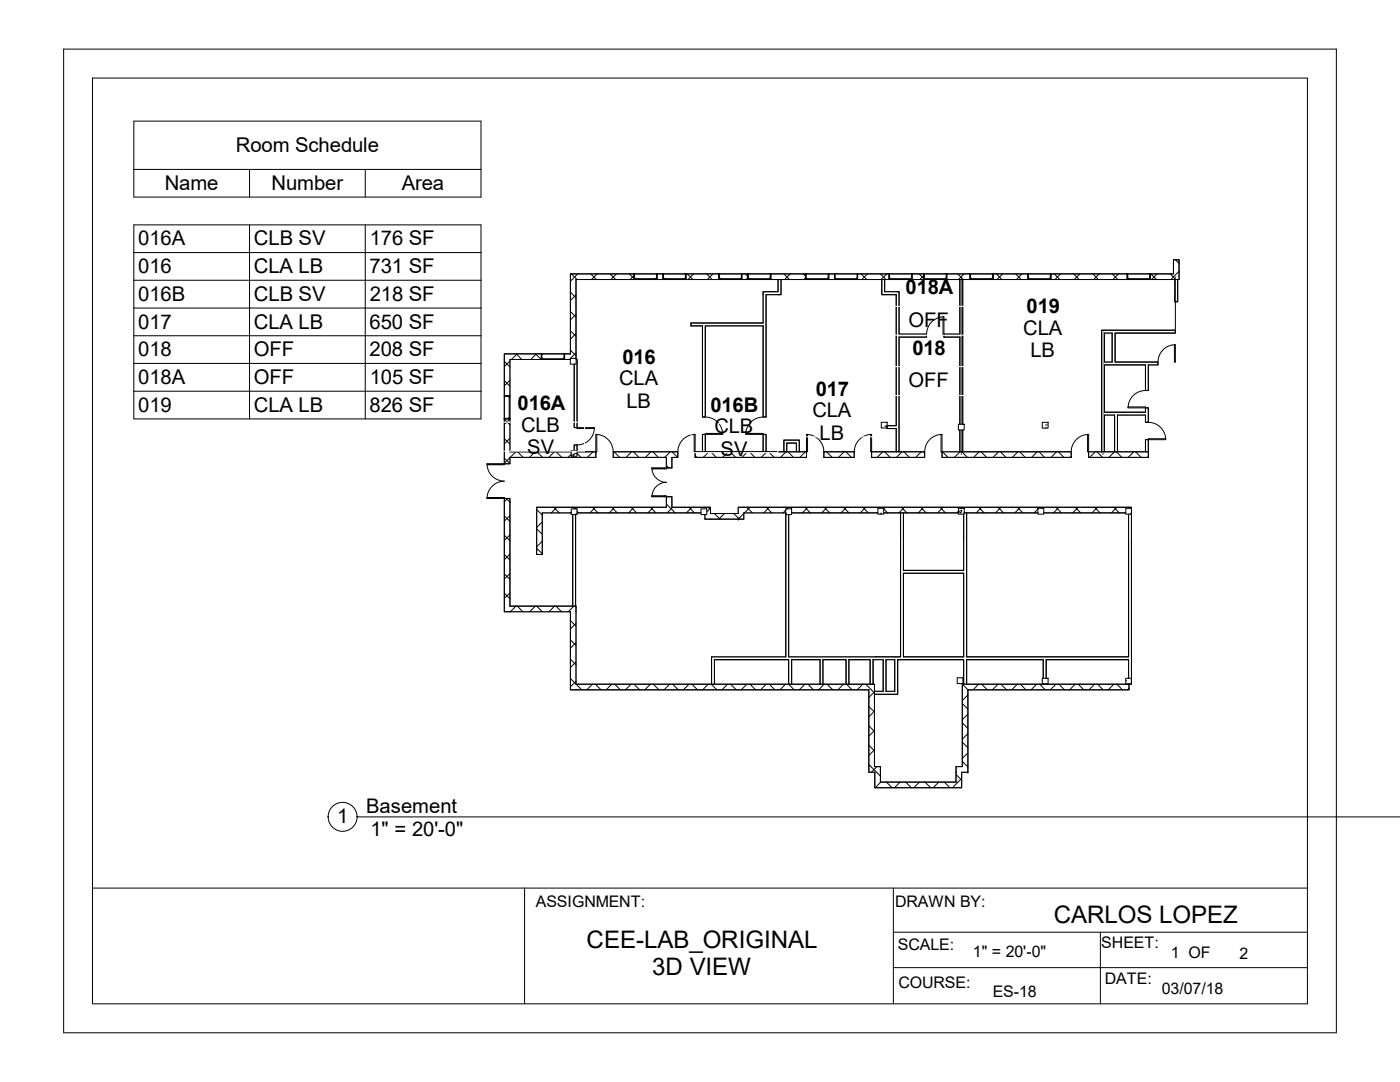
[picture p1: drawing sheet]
<svg xmlns="http://www.w3.org/2000/svg" width="279mm" height="216mm" viewBox="0 0 279 216" stroke-linecap="round" stroke-linejoin="round" font-family="sans-serif">
<g fill="none" stroke="#525252" stroke-width=".2">
<path d="M115 55.8h24.7M143.4 55.8h10.4M152.3 58.8v5.7M152.9 58.8h2.4M160.8 55.8h10.4M176.6 58.2h2.3M176.6 55.8h15M191.9 55.2v29.4M192.1 55.8h6.1M205.1 55.8h4.5M234.2 55.8h.3M234.2 54v.7"/>
<path d="M234.6 55.2v5M235 55.8h.3M104.8 71.7h-3v18.4M139.7 65h.5M140.8 65h11.5M220.1 66.2v24.5M220.4 66.5h1.6M220.4 72.2h1.6M229.2 72.8h1.9M101.8 91.3v1.2M134.1 91.3h1.2M139.7 90.1h.5"/>
<path d="M177 84.9v.6M188 90.1h3.6M191.9 85.8v4.9M217.3 90.1h2.5M220.4 82.8h2M223 82.8h5.6v1.5M228.6 81.4v.9M108.2 102.3h5.8M140.7 102.7v.9M141.8 101.2v1.3M147.3 101.2v1.3M156.8 102.3h-8.4v1.3"/>
<path d="M180.3 107.9v5.9M192.3 107.9v5.9M225.2 102.6v5.3M101.8 122.1h12M114.9 120.9h.1M115 122.1v14.4M142 131.1h14.8M157.4 131.1h17.2M174.2 136.5h.3M174.5 137.6v.3M174.6 137.9h1.7M174.6 131.6h1.7"/>
<path d="M176.8 137.9h1.8M176.8 131.6h1.8M192 136.5h.3M192.9 136.5h.3M225.2 131.6v3.7M173.4 154.1h1.2M174.5 153h.1M175.7 154.1v2M190.8 153h1.2M191.9 154.1h1.3"/>
</g>
<g fill="none" stroke="#000" stroke-width=".2">
<path d="M12.7 9.8h254v196.3h-254zM18.5 15.6h242.4v184.7h-242.4zM113.8 58.3l1.2 1.1M114 54.7l1.2 1.1M115 58.9l-1.2 1.1M115.3 54.7l-1.5 1.4M117.9 54.7l1.1 1.1M119.2 54.7l-1.2 1.1M121.8 54.7l1.1 1.1M123 54.7l-1.1 1.1M125.6 54.7l.9 .9M126.5 54.7v1.1h4.6v-1.1"/>
<path d="M126.5 54.7v1.1h-11.5v15.7M126.5 55l-.7 .8M126.5 54.7h-12.7v1.1M126.6 55.7h.2v-.2h-.2v.3M126.6 54.7v.8M126.8 55.6h4.1M131 54.7v.8M131.1 55.7h-.2v-.2h.2v.3M131.1 54.7h1.2v1.1h-1.2zM132.3 54.7v1.1h4.6v-1.1M132.4 55.7h.1v-.2h-.1v.3M132.4 54.7v.8"/>
<path d="M132.5 55.6h4.2M136.8 54.7v.8M136.8 55.7h-.1v-.2h.1v.3M136.9 54.7h6.5v1.1h-6.5zM137.2 54.7l1.1 1.1M138.4 54.7l-1.1 1.1M141 54.7l1.1 1.1M142.3 54.7l-1.1 1.1M143.4 54.7v1.1M143.5 55.7h.2v-.2h-.2v.3M143.6 54.7v.8M143.7 55.6h4.1"/>
<path d="M148 54.7v.8M148 55.7h-.2v-.2h.2v.3M148.1 54.7v1.1h-8.4M148.1 54.7h1.1v1.1h-1.1zM148.7 54.7l.5 .4M149.2 54.7v1.1h16.2v-1.1M149.2 55.4l-.3 .4M149.3 55.7h.2v-.2h-.2v.3M149.4 54.7v.8M149.5 55.6h4.1M153.7 54.7v.8M153.8 55.7h-.2v-.2h.2v.3"/>
<path d="M153.8 54.7v1.1M153.8 54.7h.1M155.3 58.2h-3v.6M155.3 58.2h-3v6.3M155.9 55.8h-.6v2.4M155.9 55.8v3h-3v24.4M155.9 55.8v3h-.6M156.4 54.7l1.2 1.1M157.7 54.7l-1.1 1.1M160.3 54.7l.5 .4M160.8 54.7v1.1M160.8 54.7h-7v1.1h1.5v2.4"/>
<path d="M160.8 54.7v1.1h-4.9M160.8 55.4l-.4 .4M160.8 55.7h.2v-.2h-.2v.3M160.9 54.7v.8M161 55.6h4.1M165.3 54.7v.8M165.3 55.7h-.2v-.2h.2v.3M165.4 54.7h1.1v1.1h-1.1zM166.5 54.7v1.1h10.1M166.6 55.7h.2v-.2h-.2v.3M166.7 54.7v.8M166.8 55.6h4.1"/>
<path d="M171 54.7v.8M171.1 55.7h-.2v-.2h.2v.3M171.2 54.7v1.1M171.9 54.7l1.1 1.1M173.1 54.7l-1.1 1.1M175.7 54.7l1.1 1.1M176 58.2v.6h2.9M176.6 55.8v2.4h2.8v8.5M177 54.7l-1.1 1.1M177.4 54.7v1.1h4.6v-1.1M177.4 54.7h-6.2v1.1h4.8v3h2.9M177.4 54.7v1.1h-.8"/>
<path d="M177.5 55.7h.2v-.2h-.2v.3M177.5 54.7v.8M177.7 55.6h4.1M178.9 58.2h.5v8.5M178.9 58.8v26.1M181.9 54.7v.8M181.9 55.7h-.1v-.2h.1v.3M182 54.7h2.3v1.1h-2.3zM183.4 54.7l.9 .9M184.3 54.7v1.1h4.7v-1.1M184.3 55l-.7 .8M184.4 55.7h.2v-.2h-.2v.3"/>
<path d="M184.5 54.7v.8M184.6 55.6h4.1M188.8 54.7v.8M188.9 55.7h-.2v-.2h.2v.3M191.1 54.7l1.2 1.1M191.6 55.8h.5M191.6 55.8v10.9M192.1 55.8v28.8M192.4 54.7l-1.1 1.1M193.6 54.7v1.1h41.4M193.6 54.7v1.1h-1.5M193.6 54.7h-4.6v1.1h2.6"/>
<path d="M193.7 55.7h.1v-.2h-.1v.3M193.7 54.7v.8M193.8 55.6h4.2M198.1 54.7v.8M198.1 55.7h-.1v-.2h.1v.3M198.2 54.7v1.1M198.2 54.7h6.9v1.1h-6.9zM198.8 54.7l1.2 1.1M200.1 54.7l-1.1 1.1M202.7 54.7l1.1 1.1M204 54.7l-1.2 1.1M205.1 54.7v1.1"/>
<path d="M205.2 55.5h.2v.2h-.2M205.2 54.7v1.1M205.4 55.6h4.1M209.6 54.7v.8M209.7 55.7h-.2v-.2h.2v.3M209.7 54.7v1.1M209.7 54.7h15.2v1.1h-15.2zM210.4 54.7l1.1 1.1M211.7 54.7l-1.2 1.1M214.2 54.7l1.2 1.1M215.5 54.7l-1.1 1.1M218.1 54.7l1.1 1.1"/>
<path d="M219.4 54.7l-1.2 1.1M222 54.7l1.1 1.1M223.2 54.7l-1.1 1.1M224.9 54.7v1.1M225 55.7h.2v-.2h-.2v.3M225.1 54.7v.8M225.2 55.6h4.1M229.4 54.7v.8M229.5 55.7h-.2v-.2h.2v.3M229.6 54.7v1.1M229.7 54.7l1.1 1.1M230.9 54.7l-1.1 1.1"/>
<path d="M233.5 54.7l1.2 1.1M234.2 51.8v2.9M234.2 51.8h1.1v4M234.2 54.7h-120.4v15.9M234.2 54.7h-4.6v1.1h4.6M234.2 51.8h1.1v4h-.3M234.5 55.8h.5v4.4h-.5zM234.5 55.8v4.4h.5v-4.4M234.6 51.8l.7 .8M235.3 54.1l-1.6 1.7M100.6 79h1.2v4.6h-1.2M100.6 79.1h.9"/>
<path d="M100.6 70.6h7.4v1.1h-6.2v7.3h-1.2zM100.6 75.9l1.2 1.2M100.6 72.1l1.2 1.1M101.6 79.2v4.2M101.7 79v.2h-.2v-.2h.3M101.8 75.9l-1.2 1.1M101.8 72l-1.2 1.2M103 70.6l1.1 1.1M103.2 70.6l-1.1 1.1M106.9 70.6l1.1 1.1v-1.1M107 70.6l-1.1 1.1M108.1 71.7h.2v-.2h-.2v.2"/>
<path d="M108.2 70.6v.9M108.3 71.6h4.1M112.5 70.6v.9M112.6 71.7h-.2v-.2h.2v.2M112.7 70.6v1.1M113.8 71.5h1.2v1.2h-1.2zM113.8 71.6l-.2 .1M113.8 70.6h-1.1v1.1h1.1h-9M113.8 70.6h-13.2v22.1h-3.4v-.2M113.8 69.9l1.2 1.1M113.8 66l1.2 1.1M113.8 62.1l1.2 1.2"/>
<path d="M115 70.4l-1.1 1.1M115 62.7l-1.2 1.1M115 66.6l-1.2 1.1M115 71.7h.2v13.6h-.6v-12.6v12.6h4v.2h-3.4v-13.8zM137.9 65h2.3M140.2 65v18.2h.6v-18.2M140.2 65v18.2h.6M140.8 65h11.5M140.8 65v18.2M152.3 64.5h-14.4v.5M152.3 65v18.2h.6M152.3 65v18.2"/>
<path d="M179.4 66.7h5.5M179.4 67.3v22.8h5.1v1.2h-10.6M179.4 67.3v22.8h-.5M184.9 66.7v.6h-5.5M188.2 63.2h.2v4.1h3.2M188.2 63.2a3.4 3.4 0 0 0-3.3 3.5M188.2 63.2v3.5h3.4M191.6 66.7h-3.2v.6h3.2M191.6 67.3v17.3M220.4 66.5h1.6v5.7h-1.6zM222.5 72.2h8.6M222.5 66.5v5.7"/>
<path d="M222.5 72.2h8.6v.6h-1.9M228.6 77.9a3.5 3.5 0 0 0-3.5 3.3M228.6 72.8v5.1h.6v-5.1M228.6 72.8v5.1M228.6 72.8h-8.2v9.5h8.2v-1.1h-3.5M229.2 72.8v5.1h-.6M231.1 72.2v.6M234.4 68.8h.2v3.4h-.2zM234.4 68.8a3.5 3.5 0 0 0-3.3 3.4M234.6 65.9v.6h-12.1M234.6 65.9h-14.8v.6M234.6 60.2v6.3h-12.1"/>
<path d="M234.6 65.9h-14.8v24.2M97.2 92.5a3.5 3.5 0 0 0 3.4 3.5 3.5 3.5 0 0 0-3.4 3.5M97.2 92.5h3.1M97.2 99.5h4.6v21.4M97.6 92.6h2.7M97.6 92.5v.2M97.6 99.3v.2M97.6 99.4h2.7M100.3 92.5v.2M100.3 99.3v.2M100.3 99.3h.3v22.8h13.2M100.3 92.5h1.5"/>
<path d="M100.3 99.3h-3.1v.2M100.6 83.5h.9M100.6 83.6h1.2v6.5h12.2M100.6 83.6v8.9h1.2v-1.2M100.6 91.4l1.2 1.1M100.6 87.5l1.2 1.1M100.6 83.7l1.2 1.1M101 99.5l.8 .7M101.3 99.5l-.7 .6M101.7 83.5v-.1h-.2v.1h.3M101.8 83.6l-1.2 1.1M101.8 87.5l-1.2 1.1"/>
<path d="M101.8 91.3l-1.2 1.1M102.9 90.1l-1.1 1.2M103.3 90.1l1.1 1.2M106.8 90.1l-1.1 1.2M107.1 90.1l1.2 1.2M110.6 90.1l-1.1 1.2M111 90.1l1.1 1.2M114 90.9l.6-.2-.2 .3M114 91h.1M114 89.9h1.2v1.1h-1.2zM114 90.6l-.6 .7M114.9 90.5l-.3 .1"/>
<path d="M115 90.5l.2 .1M115.2 88.8v1.3M115.2 88.8h-.6v1.1v-1.1h.6v1.3M115.2 90.1h3.7v1.2h-17.1M115.2 90.5l.8 .8M118.3 90.1l-1.1 1.2M118.6 85.5a3.5 3.5 0 0 1-3.4 3.3M118.7 90.1l.2 .3M119.1 86.7h-.2v4.6h-17.1M119.1 86.7a3.5 3.5 0 0 1 3.3 3.4M119.1 86.7v3.4h-3.9M122.4 90.1h12.9"/>
<path d="M122.4 90.1v1.2M122.4 91.3h10.6M122.4 91.3v-1.2h12.9v1.2h-1.2v2.1M122.6 90.1l1.1 1.2M126 90.1l-1.1 1.2M126.4 90.1l1.1 1.2M129.9 90.1l-1.1 1.2M130.1 99.1h4v2.1M130.1 93.4h2.5M130.1 93.4a2.89 2.89 0 0 0 2.9 2.8 2.92 2.92 0 0 0-2.9 2.9M130.3 90.1l1.1 1.2M130.5 93.5h2.1"/>
<path d="M130.5 93.4v.2M130.5 98.9v.2M130.5 99h2.1M132.6 98.9h-2.5v.2M132.6 93.4v.2M132.6 98.9v.2M132.6 93.4h1.5M132.6 98.9h.4v2.3M133 92.9l.5 .5M133 91.3v2.1h1.1M133 91.3v2.3h-2.9v-.2M133.8 90.1l-1.1 1.2"/>
<path d="M134.1 90.1l1.1 1.2M135.3 90.1v1.2M138.5 86.7a3.5 3.5 0 0 0-3.2 3.4M138.5 86.7v3.4h1.2M138.5 86.7h.2v4.6M138.7 90.9l.4 .4M140.2 90.1h-1.5v1.2M140.2 86.7v3.4M140.8 83.2a3.5 3.5 0 0 1 3.4 3.3M141.5 90.1l-1.1 1.2M141.8 90.1l1.2 1.2M144.2 86.5v.2h-4"/>
<path d="M144.2 86.5h-3.4v3.6v-3.4h-.6M145.3 90.1l-1.1 1.2M145.7 90.1l1.1 1.2M148.8 86.5h3.5v3.6M148.8 86.5v.2h4.1v3.4h-.6M149.2 90.1l-1.1 1.2M149.5 90.1l1.2 1.2M152.3 90.1v-3.4h.6v3.4M152.3 83.2h.6M152.3 83.2a3.4 3.4 0 0 0-3.5 3.3M153 90.1l-1.1 1.2M153.4 90.1l1.1 1.2"/>
<path d="M156.4 88.4v-.6h3.1v.6M156.4 90.1v-2.3h3.1v2.3h1.5v1.2h-22.3M156.9 90.1l-1.1 1.2M157 90.1v-1.7h1.9v1.7M157.2 90.1l1.2 1.2M160.7 90.1l-1.1 1.2M161.2 86.7h-.2v4.6h-22.3M161.2 86.7a3.5 3.5 0 0 1 3.2 3.4M161.2 86.7v3.4h-21M164.4 90.1v1.2M164.4 90.1h6.1M164.4 90.1h6.1v1.2h-6.1z"/>
<path d="M164.6 90.1l-.2 .2M165 90.1l1.1 1.2M168.4 90.1l-1.1 1.2M168.8 90.1l1.1 1.2M170.5 90.1v1.2h-6.1M173.8 86.7a3.5 3.5 0 0 0-3.3 3.4M173.8 86.7v3.4h10.7M173.8 86.7h.1v4.6M175.9 84.3h1.1v1.1h-1.1zM176.2 90.1l-1.2 1.2M176.5 90.1l1.2 1.2M176.8 84.9l-.2 .2"/>
<path d="M177 85.5h1.9M177 84.9h1.9M178.9 84.9h-1.9v.6h1.9M178.9 85.5v4.6M178.9 90.1h-5v1.2M180 90.1l-1.1 1.2M180.4 90.1l1.1 1.2M183.9 90.1l-1.1 1.2M184.2 90.1l.3 .3M184.5 90.1v1.2h-10.6M187.8 86.7h.2v4.6M187.8 86.7a3.5 3.5 0 0 0-3.3 3.4"/>
<path d="M187.8 86.7v3.4h.2M188.1 90.1l1.1 1.2M191.3 84.6h1.1v1.2h-1.1zM191.6 90.1h22.2M191.6 90.1h.5v-4.3v4.3h21.7v1.2h-25.8M191.6 85.8v4.3M191.6 90.1h-3.6v1.2M191.6 90.1l-1.1 1.2M191.9 90.1l1.2 1.2M195.4 90.1l-1.1 1.2M195.8 90.1l1.1 1.2M199.3 90.1l-1.1 1.2"/>
<path d="M199.6 90.1l1.2 1.2M203.1 90.1l-1.1 1.2M203.5 90.1l1.1 1.2M207 90.1l-1.1 1.2M207.4 90.1l1.1 1.2M208 84.3h1.2v1.1h-1.2zM208.7 85.3l.1 .1M209 84.8h-.3M210.9 90.1l-1.2 1.2M211.2 90.1l1.1 1.2M213.8 90.1v1.2h-25.8M213.8 91.1l-.2 .2"/>
<path d="M217 86.7h.3v4.6M217 86.7a3.5 3.5 0 0 0-3.2 3.4M217 86.7v3.4h.3M218.6 90.1l-1.2 1.2M218.9 90.1l1.1 1.2M219.8 90.1h9.4M219.8 90.1h-2.5v1.2M220.4 90.1v-7.3h2v7.3M222.4 90.1l-1.1 1.2M222.8 90.1l1.1 1.2M223 82.8v7.3M223 82.8v7.3h-.6"/>
<path d="M225.1 81.2v.2h4.1v2.9M226.3 90.1l-1.2 1.2M226.6 90.1l1.2 1.2M228.6 87.7h.6v2.4M228.6 84.3h.6M228.6 81.4h.6v2.9h-.6v-1.5h-5.6M228.6 87.7v2.4M229.2 84.3a3.5 3.5 0 0 1 3.4 3.2M229.2 90.1v1.2h-11.9M229.2 91.1l-.2 .2M232.6 87.5h-3.4v3.8h-11.9M232.6 87.5v.2h-4"/>
<path d="M100.6 118.3l1.2 1.2M100.6 114.5l1.2 1.1M100.6 110.6l1.2 1.2M100.6 106.8l1.2 1.1M100.6 102.9l1.2 1.2M101.8 118.3l-1.2 1.1M101.8 102.9l-1.2 1.1M101.8 106.7l-1.2 1.1M101.8 110.6l-1.2 1.1M101.8 114.4l-1.2 1.1M107.1 109.4l1.1 1.1M107.1 105.5l1.1 1.1"/>
<path d="M107.1 101.7l1.1 1.1M107.3 101.2l-.2 .2M108.2 104.1l-1.1 1.2M108.2 108l-1.1 1.1M108.2 101.2h-1.1v9.4h1.1M110.5 101.2l1.1 1.1M111.1 101.2l-1.1 1.1M114 102.2l-.1 .1M114 101.5h1.2v1.2h-1.2zM114 102.3h-5.8v8.3M114.3 102.7v18.2M114.4 101.2l.3 .3"/>
<path d="M114.9 102.7v18.2M115 101.2l-.3 .3M115 102.5l-.2 .2M115.2 102l.3 .3M115.2 102.3h24.7M118.2 101.2l1.1 1.1M118.9 101.2l-1.2 1.1M122.1 101.2l1.1 1.1M122.7 101.2l-1.1 1.1M125.9 101.2l1.1 1.1M126.6 101.2l-1.2 1.1M129.8 101.2l1.1 1.1"/>
<path d="M130.4 101.2l-1.1 1.1M133 100.6l1.7 1.7M133 101.2v-2.1h1.1v2.1M133 101.2h-25.9v9.4h1.1M134.1 101.2h7.7M134.3 101.2l-1.2 1.1M137.5 101.2l1.1 1.1M138.1 101.2l-1.1 1.1M139.9 101.5h1.2v1.2h-1.2zM140.7 103.6h7.7v-1.3h8.4v28.8h-14.8v.5M140.7 101.2h1.1v1.3h5.5v-1.3h1.1M140.7 102.7v.9h1.1"/>
<path d="M141.3 101.2l.5 .5M141.8 101.4l-.7 .8M142.6 102.5l1.1 1.1M144.6 102.5l-1.1 1.1M146.4 102.5l1.2 1.1M147.3 103.6h.1M147.3 101.2h78.5v35.3h-33.5M148.4 102.5l-1.1 1.1M149 101.2l1.2 1.1M149.7 101.2l-1.1 1.1M152.9 101.2l1.1 1.1M153.5 101.2l-1.1 1.1"/>
<path d="M156.8 101.2l.3 .3 .3-.3M156.8 101.8l-.5 .5M156.8 101.5h1.2v1.2h-1.2zM157.4 102.7v28.4h22.3M158 102.3h17.2M160.6 101.2l1.1 1.1M161.2 101.2l-1.1 1.1M164.5 101.2l1.1 1.1M165.1 101.2l-1.1 1.1M168.3 101.2l1.1 1.1M169 101.2l-1.2 1.1M172.2 101.2l1.1 1.1"/>
<path d="M172.8 101.2l-1.1 1.1M175.2 101.4h1.2v1.2h-1.2zM176 102.4h-.3M176 101.2l.2 .2M176.4 102.3h14.9M176.7 101.2l-.3 .3 .7 .8M179.7 102.3v28.8M179.9 101.2l1.1 1.1M180.3 114.4h12v16.7h-12zM180.5 101.2l-1.1 1.1M183.7 101.2l1.1 1.1M184.4 101.2l-1.1 1.1"/>
<path d="M187.6 101.2l1.1 1.1M188.2 101.2l-1.1 1.1M191.3 102l-.3 .3M191.3 101.4h1.1v1.2h-1.1zM191.3 102.1l.6-.3-.1 .6zM191.5 101.2l.2 .2M192.1 101.2l-.2 .2M192.3 102.6v11.2h-12v-11.5h-.6v28.8M192.4 102.2l.2 .1M192.4 102.3h14.7M192.9 102.3v28.8h32.3v-28.5M195.3 101.2l1.1 1.1"/>
<path d="M195.9 101.2l-1.1 1.1M199.2 101.2l1.1 1.1M199.8 101.2l-1.1 1.1M203 101.2l1.1 1.1M203.6 101.2l-1.1 1.1M206.9 101.2l.2 .3M207.1 101.6l-.7 .7M207.1 101.4h1.2v1.2h-1.2zM207.5 101.2l-.2 .2M208.3 101.5h-.1M208.3 102.3h16.4M210.7 101.2l1.1 1.1"/>
<path d="M211.3 101.2l-1.1 1.1M214.6 101.2l1.1 1.1M215.2 101.2l-1.1 1.1M218.4 101.2l1.1 1.1M219.1 101.2l-1.2 1.1M222.3 101.2l1.1 1.1M222.9 101.2l-1.1 1.1M224.7 101.4h1.1v1.2h-1.1zM225.2 101.4v-.2h.6v35.3h-.6M225.8 102.5h-.3M101.8 120.9v-21.4h-1.2v22.6h1.2M101.8 120.9h13.1"/>
<path d="M103 120.9l-1.1 1.2M103.3 120.9l1.1 1.2M106.8 120.9l-1.1 1.2M107.1 120.9l1.1 1.2M110.7 120.9l-1.1 1.2M111 120.9l1.1 1.2M113.8 122.1v15.5h1.2M113.8 122.1v15.5h59.6v16.5h1.2M113.8 123.8l1.2 1.1M113.8 127.7l1.2 1.1M113.8 135.4l2.3 2.2M113.8 131.5l1.2 1.2"/>
<path d="M114.5 120.9l-1.1 1.2M114.8 120.9l.2 .2M114.9 120.9l.1 1.2M115 120.9v15.6h59.2M115 124.4l-1.2 1.1M115 132.1l-1.2 1.1M115 128.2l-1.2 1.1M115 136l-1.2 1.1M118.2 136.5l-1.1 1.1M118.8 136.5l1.2 1.1M122.1 136.5l-1.1 1.1M122.7 136.5l1.1 1.1"/>
<path d="M125.9 136.5l-1.1 1.1M126.5 136.5l1.2 1.1M129.8 136.5l-1.1 1.1M130.4 136.5l1.1 1.1M133.6 136.5l-1.1 1.1M134.2 136.5l1.2 1.1M137.5 136.5l-1.1 1.1M138.1 136.5l1.1 1.1M141.4 136.5l-1.2 1.1M142 136.5l1.1 1.1M142 131.1v5.4M142.6 136.5v-4.9h14.8v4.9"/>
<path d="M145.2 136.5l-1.1 1.1M145.8 136.5l1.1 1.1M149.1 136.5l-1.2 1.1M149.7 136.5l1.1 1.1M152.9 136.5l-1.1 1.1M153.5 136.5l1.1 1.1M156.8 136.5l-1.1 1.1M157.4 136.5l1.1 1.1M158 136.5v-4.9h5.7v4.9M160.6 136.5l-1.1 1.1M161.2 136.5l1.1 1.1M164.2 136.5v-4.9h4.6v4.9"/>
<path d="M164.5 136.5l-1.1 1.1M165.1 136.5l1.1 1.1M168.3 136.5l-1.1 1.1M168.9 136.5l1.2 1.1M169.4 136.5v-4.9h4.3v4.9M172.2 136.5l-1.1 1.1M172.8 136.5l1.7 1.7M174.2 136.5h.3v1.1M174.2 136.5v-4.9h2.1v6.3h-1.8v.6h4.7v-6.9h13.1v4.9M174.5 136.5v16.5h1.2v1.1M174.5 138l-1.1 1.2M176.8 131.6h1.8v6.3h-1.8z"/>
<path d="M179.2 137.9v.6h-4.7M191 135.2h1.2v1.2h-1.2zM192 136.5v16.5M192.1 136.5l1.1 1.1M192.3 136.5h-.3v16.5M193.2 138.7l-1.2 1.1M193.2 137.6v16.5M195.3 136.5l-1.1 1.1M195.9 136.5l1.1 1.1M199.2 136.5l-1.1 1.1M199.8 136.5l1.1 1.1M203 136.5l-1.1 1.1"/>
<path d="M203.6 136.5l1.1 1.1M206.9 136.5l-1.1 1.1M207.5 136.5l1.1 1.1M208 135.7h.1M208 135.3h1.2v1.2h-1.2zM208.2 135.3v-3.7h-15.3v4.9M208.2 136.5h.1M208.8 135.3v-3.7h16.4v3.7M208.8 136.5h.1M208.8 136.5h16.5v1.1h-32.1M210.7 136.5l-1.1 1.1M211.3 136.5l1.1 1.1"/>
<path d="M214.6 136.5l-1.1 1.1M215.2 136.5l1.1 1.1M218.4 136.5l-1.1 1.1M219.1 136.5l1.1 1.1M222.3 136.5l-1.1 1.1M222.9 136.5l1.1 1.1M224.7 135.3h1.1v1.2h-1.1zM224.8 135.8l-.1 .1M225.3 137.4l-.3 .2M225.3 136.5v1.1h-32.1M173.4 152.5l2.3 2.4M173.4 148.7l1.1 1.1"/>
<path d="M173.4 141l1.1 1.1M173.4 144.8l1.1 1.1M174.5 145.8l-1.1 1.1M174.5 141.9l-1.1 1.1M174.5 149.6l-1.1 1.1M174.6 154.1v3.1h17.3v-1.1M175 153l-1.1 1.1M175.8 156.1l-1.1 1.1M176.9 156.1l1.1 1.1M179.6 156.1l-1.1 1.1M180.8 156.1l1.1 1.1M183.5 156.1l-1.1 1.1"/>
<path d="M184.6 156.1l1.1 1.1M187.3 156.1l-1.1 1.1M188.5 156.1l1.1 1.1M190.8 154.5l1.1 1.2M190.8 153v3.1h-15.1v-3.1h-1.1M191.9 155.3l-1.8 1.9M192 148.1l1.2 1.1M192 144.2l1.2 1.2M192 140.4l1.2 1.1M192 151.9l1.2 1.2M192 153h-1.2v1.1M193.2 154.1h.1"/>
<path d="M193.2 142.5l-1.2 1.1M193.2 146.4l-1.2 1.1M193.2 150.2l-1.2 1.1M193.2 153v1.1h-1.3v3.1h-17.3v-3.1M18.5 177.2h242.4M104.7 177.2v23.1M178.3 177.2v23.1M178.3 193.1h82.6M178.3 186h82.6M219.6 186v14.3"/>
</g>
<path d="M118.9 75.1h17.3v5.7h-17.3zM176.8 61.1h17.3v5.8h-17.3zM176.8 73.2h17.3v5.7h-17.3zM199.6 64.9h17.3v5.8h-17.3zM99.3 84.2h17.4v5.8h-17.4zM137.9 84.5h17.3v5.8h-17.3zM157.5 81.4h17.3v5.8h-17.3z" fill="none" stroke="#fff" stroke-width=".2"/>
<g fill="#fff">
<path d="M106.9 178.1h21.9v3.6h-21.9z"/>
<path d="M178.6 178.2h18.1v3.6h-18.1z"/>
<path d="M179.2 186.8h11.2v3.6h-11.2z"/>
<path d="M179.3 194.3h14.4v3.6h-14.4z"/>
<path d="M198.1 196.1h4.2v3.6h-4.2z"/>
<path d="M202.3 196.1h1.1v3.6h-1.1z"/>
<path d="M203.4 196.1h3.5v3.6h-3.5z"/>
<path d="M220.5 193.6h9.4v3.6h-9.4z"/>
<path d="M219.8 186.4h11.5v3.6h-11.5z"/>
<path d="M194.2 188.1h10.6v3.6h-10.6z"/>
<path d="M204.8 188.1h1.1v3.6h-1.1z"/>
<path d="M205.9 188.1h2.9v3.6h-2.9z"/>
<path d="M210.3 179.8h36.7v5.4h-36.7z"/>
<path d="M117.1 184.9h9.8v5.3h-9.8z"/>
<path d="M126.9 184.9h1.7v5.3h-1.7z"/>
<path d="M128.6 184.9h34.5v5.3h-34.5z"/>
<path d="M130.2 190.2h19.9v5.4h-19.9z"/>
<path d="M231.9 195.5h12.2v3.6h-12.2z"/>
<path d="M233.6 188.4h8v3.6h-8z"/>
<path d="M247.4 188.6h1.7v3.6h-1.7z"/>
</g>
<g fill="none" stroke="#000" stroke-width=".2">
<path d="M26.7 24.2h69.3v15.1h-69.3zM26.7 33.8h69.3M49.8 33.8v5.5M72.9 33.8v5.5M26.7 55.9h69.3M26.7 50.4h69.3M26.7 44.9h69.3v38.7h-69.3zM49.8 44.9v38.7M72.9 44.9v38.7M26.7 78.1h69.3M26.7 72.5h69.3M26.7 67h69.3"/>
<path d="M26.7 61.5h69.3M71.2 163h208.2"/>
<circle cx="68.4" cy="163" r="2.89"/>
</g>
<g font-size="4.8">
<text x="210.3" y="184.1">CARLOS LOPEZ</text>
<text x="117.1" y="189.2">CEE</text>
<text x="126.9" y="189.2">-</text>
<text x="128.6" y="189.2">LAB_ORIGINAL</text>
<text x="130.2" y="194.5">3D VIEW</text>
</g>
<g font-size="4.1">
<text x="47.1" y="30.3">Room Schedule</text>
<text x="32.9" y="37.9">Name</text>
<text x="54.2" y="37.9">Number</text>
<text x="80.2" y="37.9">Area</text>
<text x="27.6" y="49">016A</text>
<text x="50.7" y="49">CLB SV</text>
<text x="73.8" y="49">176 SF</text>
<text x="27.6" y="54.5">016</text>
<text x="50.7" y="54.5">CLA LB</text>
<text x="73.8" y="54.5">731 SF</text>
<text x="27.6" y="60">016B</text>
<text x="27.6" y="65.6">017</text>
<text x="50.7" y="65.6">CLA LB</text>
<text x="50.7" y="60">CLB SV</text>
<text x="73.8" y="65.6">650 SF</text>
<text x="73.8" y="60">218 SF</text>
<text x="27.6" y="71.1">018</text>
<text x="50.7" y="71.1">OFF</text>
<text x="73.8" y="71.1">208 SF</text>
<text x="27.6" y="76.6">018A</text>
<text x="50.7" y="76.6">OFF</text>
<text x="73.8" y="76.6">105 SF</text>
<text x="27.6" y="82.1">019</text>
<text x="50.7" y="82.1">CLA LB</text>
<text x="73.8" y="82.1">826 SF</text>
</g>
<g font-size="4">
<text x="180.7" y="58.7">018A</text>
<text x="181.3" y="65.2">OFF</text>
<text x="204.9" y="62.5">019</text>
<text x="182.1" y="70.7">018</text>
<text x="204.2" y="66.8">CLA</text>
<text x="205.7" y="71.3">LB</text>
<text x="123.6" y="76.9">CLA</text>
<text x="124.2" y="72.7">016</text>
<text x="181.3" y="77.3">OFF</text>
<text x="103.3" y="81.9">016A</text>
<text x="125" y="81.4">LB</text>
<text x="141.8" y="82.1">016B</text>
<text x="162.1" y="83.3">CLA</text>
<text x="162.8" y="79">017</text>
<text x="104" y="86.1">CLB</text>
<text x="142.6" y="86.4">CLB</text>
<text x="163.6" y="87.8">LB</text>
<text x="105.2" y="90.6">SV</text>
<text x="143.8" y="90.9">SV</text>
<text x="67.3" y="164.2">1</text>
<text x="73" y="162.2">Basement</text>
<text x="73.9" y="166.8">1&quot; = 20'-0&quot;</text>
</g>
<g font-size="3.2">
<text x="106.9" y="181">ASSIGNMENT:</text>
<text x="178.6" y="181">DRAWN BY:</text>
<text x="179.2" y="189.7">SCALE:</text>
<text x="194.2" y="190.9">1&quot; = 20'</text>
<text x="204.8" y="190.9">-</text>
<text x="205.9" y="190.9">0&quot;</text>
<text x="219.8" y="189.3">SHEET:</text>
<text x="233.6" y="191.2">1 OF</text>
<text x="247.4" y="191.4">2</text>
<text x="179.3" y="197.1">COURSE:</text>
<text x="220.5" y="196.4">DATE:</text>
<text x="198.1" y="198.9">ES</text>
<text x="202.3" y="198.9">-</text>
<text x="203.4" y="198.9">18</text>
<text x="231.9" y="198.3">03/07/18</text>
</g>
</svg>
